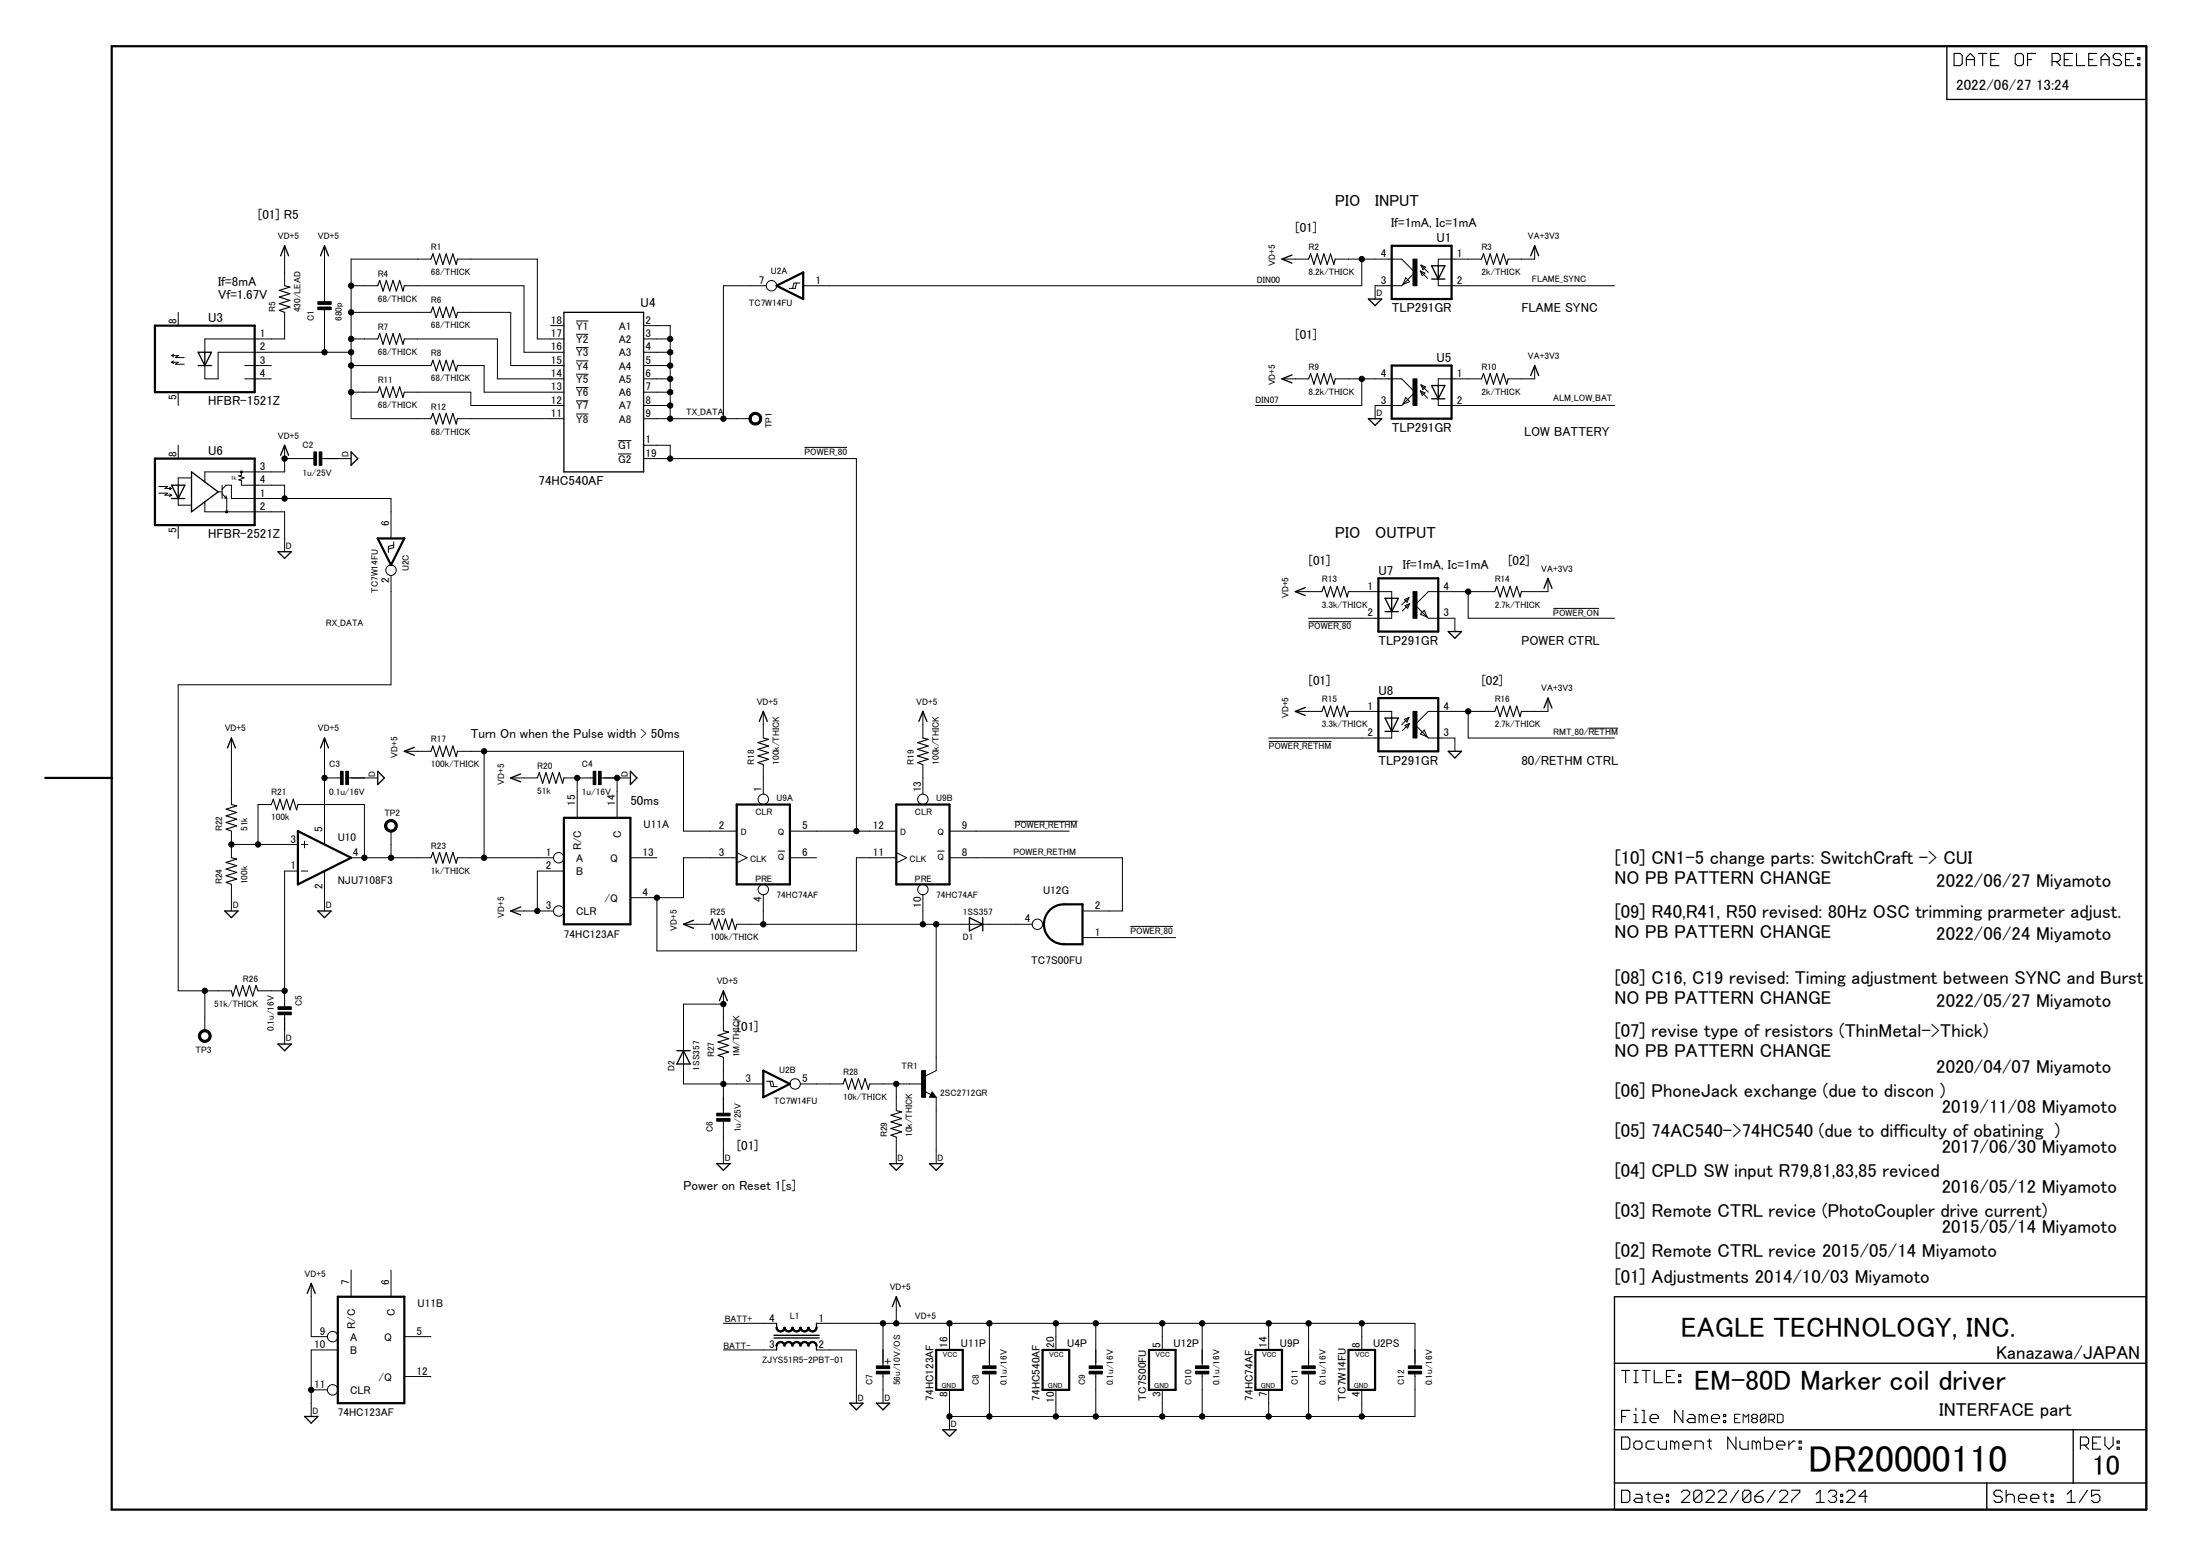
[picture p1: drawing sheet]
<svg xmlns="http://www.w3.org/2000/svg" width="420mm" height="297mm" viewBox="0 0 420 297" stroke-linecap="round" stroke-linejoin="round" font-family="sans-serif">
<g fill="none" stroke="#000" stroke-width=".19">
<path d="M34 59.6v2.6M54.4 59.6v5.1h-15.3v2.5M54.4 46.9v7.6M62 46.9v10.7M62 59.1v8.1M67.1 54.5h5M67.1 59.6h15.2M77.2 54.5h22.9v12.7h7.6M82.3 49.5h-15.2v30.4h15.2M87.4 49.5h15.2v15.2h5.1M87.4 59.6h10.1v10.2h10.2M146.3 54.5h-8.1v25.4"/>
<path d="M152.1 54l-.2 1.1h-1.2M152.8 54h-1.2l-.2 1.1M244.8 49.5h5.1M255 49.5h12.7l2.5 2.5-2.5 2.5h-5.1v2.6M260.1 49.5v5h-106.7M268.5 53l.7 .8-1.3 .5zM271.3 51.8l1.3 1.3M271.3 51.8l.8 .3-.5 .5zM271.4 50.6l.9 .4-.5 .5zM271.4 50.6l1.4 1.4M274.7 53.3v1.2h33.6M282.9 49.5h-8.2v1.2"/>
<path d="M293.1 46.9v2.6h-5.1M32.8 69.2h1.2l-.5 .3h1.7M32.8 69.2l.3 .2M32.8 67.9h1.2l-.5 .4h1.7M32.8 67.9l.3 .2M33.1 68.9l-.3 .3M33.1 67.6l-.3 .3M34 74.9v2.5M46.7 72.3h5.1M46.7 69.8h5.1M67.1 67.2h-25.4v5.1h-2.6v-2.5M67.1 64.7h5"/>
<path d="M67.1 69.8h15.2M67.1 74.9h5M77.2 64.7h17.8v7.6h12.7M77.2 74.9h12.7v2.5h17.8M87.4 69.8h5.1v5.1h15.2M87.4 79.9h20.3M105.2 62.2h2.5M110 61.3h2.4M110 63.8h2.4M110 66.4h2.4M110 68.9h2.4M110 71.4h2.4"/>
<path d="M110 74h2.4M110 76.5h2.4M110 79h2.4M122.9 64.7h5.1M122.9 72.3h5.1M122.9 67.2h5.1M122.9 69.8h5.1M122.9 62.2h5.1v17.7M122.9 74.9h5.1M122.9 77.4h5.1M122.9 79.9h20.3M244.8 72.3h5.1"/>
<path d="M255 72.3h12.7l2.5 2.6-2.3 2.3M260.1 72.3v5.1h-20.3M267.9 77.2l-.2 .2h-5.1v2.5M268.5 75.9l.7 .7-1.3 .6zM271.3 74.6l1.3 1.4M271.3 74.6l.8 .4-.5 .5zM271.4 73.5l.9 .4-.5 .5zM271.4 73.5l1.4 1.4M274.7 76.1v1.3h33.6M282.9 72.3h-8.2v1.3M293.1 69.8v2.5h-5.1M30.4 92.9h1.6l-.5 .4h1.3"/>
<path d="M30.4 94.1h1.6l-.5 .4h1.3M32.4 93l.4 .3M32.4 94.3l.4 .2M32.8 93.3l-.4 .2M32.8 94.5l-.4 .3M34 85v2.5M34 95.2v1.2h2.6M36.6 91.2h-2.6v1.4M39.1 95.8v1.9h15.3v7.6M41.5 93.9h.9M42.4 92.6v2.6M42.4 94.3l.9 .9"/>
<path d="M42.4 93.4l.8-.8h1v2.6h30.5v7.6M42.8 95l.5 .2M43.2 94.7l.1 .5M43.3 95.2v2.5M46.1 90.1v.6l-.5 .1 1 .4-1 .4 .5 .1v.9h8.3v2.6M54.4 85v5.1h-15.3v1.9M54.4 87.5h5.5M61.5 87.5h5.6M118 84.1h2.6M118 86.7h2.6M122.9 85h5.1v2.5M122.9 87.5h40.7v71.2"/>
<path d="M153.6 85.4h8.2M34 100.2v2.6M74.7 109.9v20.8h-40.7v58.4h10.2M75.2 103.4v1.2l-1 .2M75.2 104.1l-1 .2v1.2M247.4 112.9h5.1M249.9 118.7h8.1M257.5 112.9h8.3v1.3M265.8 116.8v1.2h-15.9M268.2 114.5l.9-.4-.4 .9zM268.3 115.6l.9-.4-.4 .9zM269.1 114.1l-1.4 1.4"/>
<path d="M269.2 115.2l-1.4 1.4M271.3 117.3l.7-.8 .5 1.3zM280.4 112.9v5.1h27.9M285.5 112.9h-12.7l-2.6 2.6 2.6 2.5h5.1v2.6M295.6 110.4v2.5h-5M296.7 116.1h8.7M145.8 135.8v5.1M176.3 135.8v5.1M247.4 135.8h5.1M257.5 135.8h8.3v1.3M265.8 139.6v1.3h-23.5M268.2 137.3l.9-.4-.4 .9z"/>
<path d="M268.3 138.5l.9-.4-.4 .9zM269.1 136.9l-1.4 1.4M269.2 138.1l-1.4 1.4M280.4 135.8v5.1h27.9M285.5 135.8h-12.7l-2.6 2.5 2.6 2.6h5.1v2.5M295.6 133.3v2.5h-5M303.4 139h5.6M44.2 140.9v12.7M44.2 158.7v5M51.8 153.6h-2.5v7.6M56.9 153.6h12.7v10.1M62 140.9v20.3"/>
<path d="M62 148.5h3M66.5 148.5h5.6M74.7 158.7v5M77.2 143.4h5.1M87.4 143.4h43.1v15.3h10.2M92.5 143.4v20.3M97.5 148.5h5.1M107.7 148.5h5.6M110.2 148.5v7.6M114.8 148.5h5.6M117.9 148.5v7.6M145.8 146v5.6"/>
<path d="M150.9 158.7h20.3M176.3 146v5.6M181.3 158.7h22.9M193.8 156.8h12M242.3 141.5h12M271.3 140.1l.7-.7 .5 1.2zM44.2 168.8v5.1M44.2 161.2h12.7M56.9 166.3h-2.5v25.9M57.5 161.2h1.3M57.5 166.3h1.3M58.2 160.6v1.2"/>
<path d="M62 166.3v7.6M67.1 163.7h15.2M87.4 163.7h18.3M97.5 173.9h8.2M107.7 166.3h-5.1v7.6M120.4 163.7h5.1M130.5 176.4h5.1M140.7 162.8l2 .9-2 1M140.7 163.7h-10.2v7.7h-10.1M140.7 176.4h56.4M145.8 170.8v5.6M148.6 162.5h1.2"/>
<path d="M150.9 163.7h5M171.2 163.7h-7.6v17.8h-38.1v-10.1M171.2 162.8l2 .9-2 1M176.3 170.8v5.6M178.8 176.4v28l-2 1M179 162.5h1.3M181.3 163.7h33.1v10.2h-7.7M206.7 179h17.8M215.9 176.8h8.1M39.1 189.1v7.7M49.3 189.1h5.1M54.4 193.7v5.6"/>
<path d="M138.2 191.7h-7.7v15.2h15.3M138.2 189.1v7.7M138.2 201.8v10.7M138.2 214v8.1M146.4 206.4h1.2l.2 1M147 206.4l.3 1h1.1M152.8 206.9h8.2M166.1 206.9h10.2M171.2 206.9v5.1M171.2 217.1v5M176.6 208.3l1.2 .7M178 208.4l.8 1.1h-1.3z"/>
<path d="M178.8 209.5v12.6M59.4 245v10.2h3.1M64.5 257.7h-5.1v12.7M67.1 242.5v5M74.7 242.5v5M77.2 255.2h5.1M138.2 257.7h10.1M138.2 252.6h10.1M155.9 257.7h7.7v10.2M155.9 252.6h114.3v8.2M168.6 252.6v8.2M171.2 247.5v5.1"/>
<path d="M181.3 252.6v5.1M189 252.6v8.2M201.7 252.6v5.1M209.3 252.6v8.2M222 252.6v5.1M229.6 252.6v8.2M242.3 252.6v5.1M249.9 252.6v8.2M260.1 252.6v5.1M59.4 265.3h3.1M77.2 262.8h5.1M168.6 262.3v5.6"/>
<path d="M181.3 265.3v7.6M189 262.3v8.1M201.7 265.3v5.1M209.3 262.3v8.1M222 265.3v5.1M229.6 262.3v8.1M242.3 265.3v5.1M249.9 262.3v8.1M260.1 265.3v5.1M270.2 262.3v8.1h-88.9M331.3 270.8h.5M332.3 270h-1v1.6h1"/>
<path d="M332.9 271.6v-1.6l.5 .5 .6-.5v1.6M334.8 270.8l-.3-.3v-.2l.3-.3h.5l.3 .3v.2l-.3 .3M334.8 270.8l-.3 .3v.2l.3 .3h.5l.3-.3v-.2l-.3-.3M334.8 270.8h.5M337.2 270.3l-.2-.3h-.6l-.2 .3v1M337.2 270.3v1l-.2 .3h-.6l-.2-.3M337.2 270.3l-1 1M337.8 271.1h.8l.3-.3v-.5l-.3-.3h-.8v1.6M338.3 271.1l.6 .5M339.4 270h.9l.2 .3v1l-.2 .3h-.9z"/>
<circle cx="147.3" cy="54.5" r=".99"/>
<circle cx="74.7" cy="108.9" r=".99"/>
<circle cx="145.8" cy="152.6" r=".99"/>
<circle cx="176.3" cy="152.6" r=".99"/>
<circle cx="106.7" cy="163.7" r=".99"/>
<circle cx="106.7" cy="173.9" r=".99"/>
<circle cx="145.8" cy="169.8" r=".99"/>
<circle cx="176.3" cy="169.8" r=".99"/>
<circle cx="198.1" cy="176.4" r=".99"/>
<circle cx="151.8" cy="206.9" r=".99"/>
<circle cx="63.5" cy="255.2" r=".99"/>
<circle cx="63.5" cy="265.3" r=".99"/>
</g>
<g fill="none" stroke="#000" stroke-width=".42">
<path d="M21.3 8.8h388.6v279.4h-388.6zM148.3 54.5l5.1-2.5v5.1zM265.8 46.9h11.4v10.2h-11.4zM29.6 62.2h19v12.7h-19zM265.8 69.8h11.4v10.1h-11.4zM29.6 87.5h19v12.7h-19zM72.1 102.8h5.1l-2.5 5.1zM263.2 110.4h11.5v10.2h-11.5zM263.2 133.3h11.5v10.1h-11.5zM8.6 148.5h12.7M56.9 158.7l10.2 5-10.2 5.1zM107.7 156.1h12.7v20.3h-12.7z"/>
<path d="M140.7 153.6h10.2v15.2h-10.2zM171.2 153.6h10.1v15.2h-10.1zM200.3 173.9a3.7 3.7 0 0 1 2.9-1.3h3.5v7.7h-3.5a3.8 3.8 0 0 1-3.5-2.3 3.8 3.8 0 0 1 .6-4.1zM145.8 204.4l5.1 2.5-5.1 2.6zM64.5 247.5h12.7v20.4h-12.7zM178.8 257.7h5.1v7.6h-5.1zM199.1 257.7h5.1v7.6h-5.1zM219.4 257.7h5.1v7.6h-5.1zM239.8 257.7h5v7.6h-5zM257.5 257.7h5.1v7.6h-5.1z"/>
</g>
<g fill="none" stroke="#000" stroke-width=".25">
<path d="M371.8 8.8h38.1v10.2h-38.1zM53.6 48.8l.8-1.9 .7 1.9M61.2 48.8l.8-1.9 .7 1.9M107.7 59.6h15.2v30.5h-15.2zM246.7 48.7l-1.9 .8 1.9 .7M261.3 57.1h2.6l-1.3 1.3zM273.4 50.7h2.5l-1.2 2.6zM273.4 53.3h2.5M274.7 50.7v2.6M292.3 48.8l.8-1.9 .8 1.9M37.8 67.2h2.6l-1.3 2.6zM37.8 69.8h2.6"/>
<path d="M39.1 67.2v2.6M246.7 71.6l-1.9 .7 1.9 .8M261.3 79.9h2.6l-1.3 1.3zM273.4 73.6h2.5l-1.2 2.5zM273.4 76.1h2.5M274.7 73.6v2.5M292.3 71.7l.8-1.9 .8 1.9M32.8 92.6h2.5l-1.3 2.6zM32.8 95.2h2.5M34 92.6v2.6M36.6 90.1l5.1 3.8-5.1 3.8zM53.6 86.9l.8-1.9 .7 1.9"/>
<path d="M67.1 86.3l1.2 1.2-1.2 1.3zM53.1 105.3h2.5l-1.2 1.3zM249.3 112.2l-1.9 .7 1.9 .8M264.5 114.2h2.6l-1.3 2.6zM264.5 116.8h2.6M265.8 114.2v2.6M294.9 112.3l.7-1.9 .8 1.9M145 137.7l.8-1.9 .7 1.9M175.5 137.7l.8-1.9 .7 1.9M249.3 135l-1.9 .8 1.9 .8M264.5 137.1h2.6l-1.3 2.5zM264.5 139.6h2.6"/>
<path d="M265.8 137.1v2.5M276.6 120.6h2.5l-1.2 1.2zM294.9 135.2l.7-1.9 .8 1.9M43.4 142.8l.8-1.9 .8 1.9M61.2 142.8l.8-1.9 .7 1.9M72.1 147.2l1.3 1.3-1.3 1.3zM79.1 142.7l-1.9 .7 1.9 .8M99.4 147.7l-1.9 .8 1.9 .8M120.4 147.2l1.2 1.3-1.2 1.3zM276.6 143.4h2.5l-1.2 1.3zM42.9 173.9h2.6l-1.3 1.3zM60.7 173.9h2.5l-1.2 1.3z"/>
<path d="M99.4 173.1l-1.9 .8 1.9 .8M132.4 175.7l-1.9 .7 1.9 .8M185.1 175.2l2.6 1.2-2.6 1.3zM187.7 175.2v2.5M53.1 199.3h2.5l-1.2 1.3zM137.4 191.1l.8-2 .7 2M129.3 200.6h2.5M130.5 200.6l1.3 2.5h-2.5zM178 209l.2 .2h-.4l.2-.5 .5 .6h-.7M136.9 222.1h2.5l-1.2 1.3zM169.9 222.1h2.5l-1.2 1.3zM177.5 222.1h2.6l-1.3 1.3z"/>
<path d="M58.7 246.9l.7-1.9 .8 1.9M147.8 254.9h8.6M147.8 255.4h8.6M148.3 252.6v.8M148.3 256.9v.8M155.9 252.6v.8M155.9 256.9v.8M170.4 249.4l.8-1.9 .7 1.9M308.3 247.5h101.6v40.7h-101.6zM58.2 270.4h2.5l-1.3 1.3zM162.3 267.9h2.5l-1.2 1.2zM167.4 267.9h2.5l-1.3 1.2z"/>
<path d="M180.1 272.9h2.5l-1.3 1.3zM308.3 272.9h101.6M308.3 260.2h101.6M395.9 272.9v10.2M308.3 283.1h101.6M379.4 283.1v5.1"/>
</g>
<g fill="none" stroke="#000" stroke-width=".21">
<path d="M373.2 10.2h1.2l.4 .4v1.5l-.4 .4h-1.2zM375.5 12.5v-1.5l.8-.8 .8 .8v1.5M375.5 11.4h1.6M377.9 10.2h1.5M378.7 10.2v2.3M380.2 11.4h.8M381.8 10.2h-1.6v2.3h1.6M384.9 10.6l.4-.4h.8l.3 .4v1.5l-.3 .4h-.8l-.4-.4zM387.2 11.4h.8M388.8 10.2h-1.6v2.3M391.9 11.7h1.2l.4-.3v-.8l-.4-.4h-1.2v2.3M392.7 11.7l.8 .8"/>
<path d="M394.2 11.4h.8M395.8 10.2h-1.6v2.3h1.6M396.6 10.2v2.3h1.5M398.9 11.4h.8M400.5 10.2h-1.6v2.3h1.6M401.3 11.4h1.5M401.3 12.5v-1.5l.7-.8 .8 .8v1.5M405.2 10.6l-.4-.4h-.8l-.4 .4v.4l.4 .4h.8l.4 .3v.4l-.4 .4h-.8l-.4-.4M405.9 11.4h.8M407.5 10.2h-1.6v2.3h1.6M408.3 12.1h.4v.4h-.4zM408.3 11h.4v.4h-.4z"/>
<path d="M54.4 54.5l1 .3-2.1 .6 2.1 .7-2.1 .6 2.1 .6-2.1 .7 2.1 .6-2.1 .6 1.1 .4M72.1 54.5l.4-1 .7 2.1 .6-2.1 .6 2.1 .7-2.1 .6 2.1 .6-2.1 .7 2.1 .2-1.1M82.3 49.5l.4-1 .6 2 .6-2 .7 2 .6-2 .7 2 .6-2 .6 2 .3-1M82.3 59.6l.4-1 .6 2 .6-2 .7 2 .6-2 .7 2 .6-2 .6 2 .3-1M249.9 49.5l.4-1 .6 2 .7-2 .6 2 .6-2 .7 2 .6-2 .6 2 .3-1M282.9 49.5l.4-1 .7 2 .6-2 .6 2 .7-2 .6 2 .6-2 .7 2 .2-1M72.1 64.7l.4-1 .7 2 .6-2 .6 2 .7-2 .6 2 .6-2 .7 2 .2-1M72.1 74.9l.4-1 .7 2 .6-2 .6 2 .7-2 .6 2 .6-2 .7 2 .2-1M82.3 69.8l.4-1 .6 2 .6-2 .7 2 .6-2 .7 2 .6-2 .6 2 .3-1M82.3 79.9l.4-1 .6 2 .6-2 .7 2 .6-2 .7 2 .6-2 .6 2 .3-1M249.9 72.3l.4-1 .6 2 .7-2 .6 2 .6-2 .7 2 .6-2 .6 2 .3-1M282.9 72.3l.4-1 .7 2 .6-2 .6 2 .7-2 .6 2 .6-2 .7 2 .2-1"/>
<path d="M252.5 112.9l.3-1 .7 2.1 .6-2.1 .6 2.1 .7-2.1 .6 2.1 .6-2.1 .7 2.1 .2-1.1M285.5 112.9l.4-1 .6 2.1 .6-2.1 .7 2.1 .6-2.1 .6 2.1 .7-2.1 .6 2.1 .3-1.1M252.5 135.8l.3-1 .7 2 .6-2 .6 2 .7-2 .6 2 .6-2 .7 2 .2-1M285.5 135.8l.4-1 .6 2 .6-2 .7 2 .6-2 .6 2 .7-2 .6 2 .3-1M44.2 153.6l1 .2-2 .7 2 .6-2 .6 2 .7-2 .6 2 .6-2 .7 1 .4M51.8 153.6l.4-1 .6 2 .7-2 .6 2 .6-2 .7 2 .6-2 .6 2 .3-1M82.3 143.4l.4-1 .6 2 .6-2 .7 2 .6-2 .7 2 .6-2 .6 2 .3-1M102.6 148.5l.4-1 .6 2 .7-2 .6 2 .6-2 .7 2 .6-2 .6 2 .3-1M145.8 140.9l1 .2-2 .7 2 .6-2 .6 2 .7-2 .6 2 .6-2 .7 1 .4M176.3 140.9l1 .2-2.1 .7 2.1 .6-2.1 .6 2.1 .7-2.1 .6 2.1 .6-2.1 .7 1.1 .4M44.2 163.7l1 .3-2 .6 2 .7-2 .6 2 .6-2 .7 2 .6-2 .6 1 .4M82.3 163.7l.4-1 .6 2.1 .6-2.1 .7 2.1 .6-2.1 .7 2.1 .6-2.1 .6 2.1 .3-1.1"/>
<path d="M135.6 176.4l.4-1 .6 2.1 .7-2.1 .6 2.1 .6-2.1 .7 2.1 .6-2.1 .6 2.1 .3-1.1M44.2 189.1l.2 1.1 .7-2.1 .6 2.1 .7-2.1 .6 2.1 .6-2.1 .7 2.1 .6-2.1 .4 1M138.2 196.8l1 .2-2.1 .7 2.1 .6-2.1 .6 2.1 .7-2.1 .6 2.1 .6-2.1 .7 1.1 .3M161 206.9l.4-1 .6 2 .7-2 .6 2 .6-2 .7 2 .6-2 .6 2 .3-1M171.2 212l1 .3-2 .6 2 .6-2 .7 2 .6-2 .6 2 .7-2 .6 1 .4M309.7 274.3h1.2l.4 .4v1.6l-.4 .3h-1.2zM309.7 261.6h1.6M309.7 270.4h.8M310.5 261.6v2.3M311.3 269.2h-1.6v2.4M312 275.5l.4-.4h.8l.4 .4v.8l-.4 .3h-.8l-.4-.3zM312 261.6h.8"/>
<path d="M312 263.9h.8M312 270h.4v1.6M312 271.6h.8M312.4 261.6v2.3M312.4 268.8v.4M313.6 261.6h1.6M313.6 269.2h.4v2.4M313.6 271.6h.8M314.4 261.6v2.3M315.2 270.8h1.5v-.4l-.4-.4h-.7l-.4 .4v.8l.4 .4h.7M315.9 261.6v2.3h1.6M315.9 275.1h-1.1l-.4 .4v.8l.4 .3h1.1"/>
<path d="M316.7 275.1v1.2l.4 .3h1.2v-1.5M318.3 262.8h.7M319.8 261.6h-1.5v2.3h1.5M319.8 275.5l-.4-.4h-.4v1.5M319.8 275.5l.4-.4 .4 .4v1.1M319.8 275.5v1.1M320.6 263.6h.4v.3h-.4zM320.6 262.4h.4v.4h-.4zM321.4 275.9h1.5v-.4l-.3-.4h-.8l-.4 .4v.8l.4 .3h.8M321.4 269.2v2.4l-1.6-2.4v2.4M322.6 270h.7l.4 .4v1.2h-1.1l-.4-.4 .4-.4h1.1M323.7 276.6v-1.5h1.2l.4 .4v1.1"/>
<path d="M325.3 270.4v1.2M325.3 270.4l-.4-.4h-.4v1.6M325.3 270.4l.4-.4 .4 .4v1.2M326.1 275.1h.8M326.5 274.7v1.6l.4 .3M326.9 270.8h1.5v-.4l-.4-.4h-.8l-.3 .4v.8l.3 .4h.8M329.2 270h.4v.4h-.4zM329.2 271.2h.4v.4h-.4zM331.5 274.3v2.3l-1.5-2.3v2.3M332.3 275.1v1.2l.4 .3h1.2v-1.5M335.4 275.5l-.4-.4h-.4v1.5M335.4 275.5v1.1"/>
<path d="M335.4 275.5l.4-.4 .4 .4v1.1M337 274.3v2.3h1.2l.3-.3v-.8l-.3-.4h-1.2M339.3 275.9h1.6v-.4l-.4-.4h-.8l-.4 .4v.8l.4 .3h.8M341.7 275.1v1.5M342.8 275.1h-.4l-.7 .8M343.6 276.3h.4v.3h-.4zM343.6 275.1h.4v.4h-.4zM397.3 275.9h1.2l.4-.4v-.8l-.4-.4h-1.2v2.3M398.1 275.9l.8 .7M399.6 275.5h.8M401.2 274.3h-1.6v2.3h1.6M402 274.3v1.6l.8 .7 .8-.7v-1.6"/>
<path d="M404.3 276.3h.4v.3h-.4zM404.3 275.1h.4v.4h-.4zM309.7 284.5h1.2l.4 .4v1.5l-.4 .4h-1.2zM312.4 285.3h.8l.4 .3v1.2h-1.2l-.4-.4 .4-.4h1.2M314.4 285.3h.8M314.8 284.9v1.5l.4 .4M315.9 286h1.6v-.4l-.4-.3h-.8l-.4 .3v.8l.4 .4h.8M318.3 286.4h.4v.4h-.4zM318.3 285.3h.4v.3h-.4zM321.1 284.9l.4-.4h.8l.4 .4v.4l-1.6 1.5h1.6M325 284.9v1.5l-.4 .4h-.8l-.3-.4M325 284.9l-.4-.4h-.8l-.3 .4v1.5"/>
<path d="M325 284.9l-1.5 1.5M325.8 284.9l.4-.4h.8l.4 .4v.4l-1.6 1.5h1.6M328.1 284.9l.4-.4h.8l.4 .4v.4l-1.6 1.5h1.6M332 284.5l-1.5 2.3M334.4 284.9v1.5l-.4 .4h-.8l-.4-.4M334.4 284.9l-.4-.4h-.8l-.4 .4v1.5M334.4 284.9l-1.6 1.5M335.2 285.6h1.1l.4 .4v.4l-.4 .4h-.7l-.4-.4zM336.7 284.5l-.8 .4-.7 .7M339 284.5l-1.5 2.3M339.8 284.9l.4-.4h.8l.4 .4v.4l-1.6 1.5h1.6M342.2 284.5h1.5v.4l-1.5 1.5v.4"/>
<path d="M346.9 286.8h1.5M346.9 285.3l.7-.8v2.3M349.2 284.9l.4-.4h.8l.4 .4v.4l-.4 .3M350 285.6h.4M350.4 285.6l.4 .4v.4l-.4 .4h-.8l-.4-.4M351.5 286.4h.4v.4h-.4zM351.5 285.3h.4v.3h-.4zM352.7 284.9l.4-.4h.8l.3 .4v.4l-1.5 1.5h1.5M356.6 285.6h-1.6l1.2-1.1v2.3M382.4 284.9l-.4-.4h-.8l-.4 .4v.4l.4 .3h.8l.4 .4v.4l-.4 .4h-.8l-.4-.4M383.1 285.6l.4-.3h.8l.4 .3v1.2M383.1 284.5v2.3"/>
<path d="M385.5 286h1.6v-.4l-.4-.3h-.8l-.4 .3v.8l.4 .4h.8M387.8 286h1.6v-.4l-.4-.3h-.8l-.4 .3v.8l.4 .4h.8M390.2 285.3h.7M390.5 284.9v1.5l.4 .4M391.7 286.4h.4v.4h-.4zM391.7 285.3h.4v.3h-.4zM394.8 286.8h1.5M394.8 285.3l.8-.8v2.3M398.7 284.5l-1.6 2.3M401 284.5h-1.5v1.1l.7-.3h.4l.4 .3v.8l-.4 .4h-.8l-.3-.4"/>
</g>
<g fill="#000" stroke="#000" stroke-width=".19">
<path d="M143.5 79a1.22 1.22 0 0 1 1.9 .4 1.22 1.22 0 0 1-.9 1.7 1.22 1.22 0 0 1-1.5-1.2h.4a.8 .8 0 0 1 1.2-.7 .8 .8 0 0 1 .2 1.3 .8 .8 0 0 1-1.3-.3l-.1-.3h-.4l.1-.3z" fill-rule="evenodd"/>
<path d="M43.2 97.6h.3v.3h-.3l-.1-.2h.2h-.2z" fill-rule="evenodd"/>
<path d="M46 90h.2v.2h-.2l-.1-.1h.2h-.2z" fill-rule="evenodd"/>
<path d="M73.9 156.7a1.22 1.22 0 0 1 1.9 .4 1.22 1.22 0 0 1-.8 1.7 1.22 1.22 0 0 1-1.6-1.2h.5a.82 .82 0 0 1 1.1-.7 .82 .82 0 0 1 .2 1.3 .82 .82 0 0 1-1.3-.3v-.3h-.5l.1-.3z" fill-rule="evenodd"/>
<path d="M38.3 196.8a1.22 1.22 0 0 1 1.9 .4 1.22 1.22 0 0 1-.8 1.8 1.22 1.22 0 0 1-1.5-1.2h.4a.81 .81 0 0 1 1.2-.7 .81 .81 0 0 1 .1 1.3 .81 .81 0 0 1-1.3-.4v-.2h-.4l.2-.7z" fill-rule="evenodd"/>
<path d="M148.2 253.4h.2a.63 .63 0 0 0 .7 .6 .63 .63 0 0 0 .6-.6h.3a.89 .89 0 0 1-.9 .9 .89 .89 0 0 1-.9-.9z" fill-rule="evenodd"/>
<path d="M148.4 256.3a.9 .9 0 0 1 1-.2 .9 .9 0 0 1 .6 .8h-.3a.63 .63 0 0 0-.6-.6 .63 .63 0 0 0-.7 .6h-.2z" fill-rule="evenodd"/>
<path d="M149.7 253.4h.3a.63 .63 0 0 0 .6 .6 .63 .63 0 0 0 .6-.6h.3a.89 .89 0 0 1-.9 .9 .89 .89 0 0 1-.9-.9z" fill-rule="evenodd"/>
<path d="M149.9 256.3a.9 .9 0 0 1 1-.2 .9 .9 0 0 1 .6 .8h-.3a.63 .63 0 0 0-.6-.6 .63 .63 0 0 0-.6 .6h-.3z" fill-rule="evenodd"/>
<path d="M151.2 253.4h.3a.63 .63 0 0 0 .6 .6 .63 .63 0 0 0 .7-.6h.2a.89 .89 0 0 1-.9 .9 .89 .89 0 0 1-.9-.9z" fill-rule="evenodd"/>
<path d="M151.4 256.3a.9 .9 0 0 1 1-.2 .9 .9 0 0 1 .6 .8h-.2a.63 .63 0 0 0-.7-.6 .63 .63 0 0 0-.6 .6h-.3z" fill-rule="evenodd"/>
<path d="M152.8 253.4h.2a.63 .63 0 0 0 .6 .6 .63 .63 0 0 0 .7-.6h.2a.89 .89 0 0 1-.9 .9 .89 .89 0 0 1-.8-.9z" fill-rule="evenodd"/>
<path d="M153 256.3a.9 .9 0 0 1 1-.2 .9 .9 0 0 1 .5 .8h-.2a.63 .63 0 0 0-.7-.6 .63 .63 0 0 0-.6 .6h-.2z" fill-rule="evenodd"/>
<path d="M154.3 253.4h.2a.63 .63 0 0 0 .7 .6 .63 .63 0 0 0 .6-.6h.3a.89 .89 0 0 1-.9 .9 .89 .89 0 0 1-.9-.9z" fill-rule="evenodd"/>
<path d="M154.5 256.3a.9 .9 0 0 1 1-.2 .9 .9 0 0 1 .6 .8h-.3a.63 .63 0 0 0-.6-.6 .63 .63 0 0 0-.7 .6h-.2z" fill-rule="evenodd"/>
<circle cx="67.1" cy="59.6" r=".51"/>
<circle cx="67.1" cy="54.5" r=".51"/>
<circle cx="260.1" cy="49.5" r=".51"/>
<circle cx="62" cy="67.2" r=".51"/>
<circle cx="67.1" cy="67.2" r=".51"/>
<circle cx="67.1" cy="74.9" r=".51"/>
<circle cx="67.1" cy="64.7" r=".51"/>
<circle cx="67.1" cy="69.8" r=".51"/>
<circle cx="128" cy="74.9" r=".51"/>
<circle cx="128" cy="77.4" r=".51"/>
<circle cx="128" cy="69.8" r=".51"/>
<circle cx="128" cy="64.7" r=".51"/>
<circle cx="128" cy="67.2" r=".51"/>
<circle cx="128" cy="72.3" r=".51"/>
<circle cx="128" cy="79.9" r=".51"/>
<circle cx="138.2" cy="79.9" r=".51"/>
<circle cx="260.1" cy="72.3" r=".51"/>
<circle cx="54.4" cy="95.2" r=".51"/>
<circle cx="54.4" cy="87.5" r=".51"/>
<circle cx="128" cy="87.5" r=".51"/>
<circle cx="280.4" cy="112.9" r=".51"/>
<circle cx="280.4" cy="135.8" r=".51"/>
<circle cx="62" cy="148.5" r=".51"/>
<circle cx="92.5" cy="143.4" r=".51"/>
<circle cx="110.2" cy="148.5" r=".51"/>
<circle cx="117.9" cy="148.5" r=".51"/>
<circle cx="163.6" cy="158.7" r=".51"/>
<circle cx="44.2" cy="161.2" r=".51"/>
<circle cx="49.3" cy="161.2" r=".51"/>
<circle cx="69.6" cy="163.7" r=".51"/>
<circle cx="74.7" cy="163.7" r=".51"/>
<circle cx="92.5" cy="163.7" r=".51"/>
<circle cx="102.6" cy="173.9" r=".51"/>
<circle cx="125.5" cy="171.4" r=".51"/>
<circle cx="145.8" cy="176.4" r=".51"/>
<circle cx="176.3" cy="176.4" r=".51"/>
<circle cx="178.8" cy="176.4" r=".51"/>
<circle cx="39.1" cy="189.1" r=".51"/>
<circle cx="54.4" cy="189.1" r=".51"/>
<circle cx="138.2" cy="191.7" r=".51"/>
<circle cx="138.2" cy="206.9" r=".51"/>
<circle cx="171.2" cy="206.9" r=".51"/>
<circle cx="168.6" cy="252.6" r=".51"/>
<circle cx="171.2" cy="252.6" r=".51"/>
<circle cx="181.3" cy="252.6" r=".51"/>
<circle cx="189" cy="252.6" r=".51"/>
<circle cx="201.7" cy="252.6" r=".51"/>
<circle cx="209.3" cy="252.6" r=".51"/>
<circle cx="222" cy="252.6" r=".51"/>
<circle cx="229.6" cy="252.6" r=".51"/>
<circle cx="242.3" cy="252.6" r=".51"/>
<circle cx="249.9" cy="252.6" r=".51"/>
<circle cx="260.1" cy="252.6" r=".51"/>
<circle cx="59.4" cy="265.3" r=".51"/>
<circle cx="181.3" cy="270.4" r=".51"/>
<circle cx="189" cy="270.4" r=".51"/>
<circle cx="201.7" cy="270.4" r=".51"/>
<circle cx="209.3" cy="270.4" r=".51"/>
<circle cx="222" cy="270.4" r=".51"/>
<circle cx="229.6" cy="270.4" r=".51"/>
<circle cx="242.3" cy="270.4" r=".51"/>
<circle cx="249.9" cy="270.4" r=".51"/>
<circle cx="260.1" cy="270.4" r=".51"/>
</g>
<g fill="#000" stroke="#000" stroke-width=".19">
<path d="M60.7 57.6h2.5v.5h-2.5zM60.7 58.6h2.5v.5h-2.5zM269.9 49.5h.7v5h-.7zM269.9 72.3h.7v5.1h-.7zM59.9 86.3h.6v2.5h-.6zM61 86.3h.5v2.5h-.5zM269.9 112.9h.7v5.1h-.7zM269.9 135.8h.7v5.1h-.7zM65 147.2h.5v2.6h-.5zM66 147.2h.5v2.6h-.5zM113.3 147.2h.5v2.6h-.5zM114.3 147.2h.5v2.6h-.5z"/>
<path d="M53.1 193.2h2.5v.5h-2.5zM53.1 192.2h2.5v.5h-2.5zM136.9 212.5h2.5v.5h-2.5zM136.9 213.5h2.5v.5h-2.5zM176 204.4h.8v5.1h-.8zM167.4 260.8h2.5v.5h-2.5zM167.4 261.8h2.5v.5h-2.5zM187.7 260.8h2.5v.5h-2.5zM187.7 261.8h2.5v.5h-2.5zM208 260.8h2.5v.5h-2.5zM208 261.8h2.5v.5h-2.5zM228.3 260.8h2.6v.5h-2.6z"/>
<path d="M228.3 261.8h2.6v.5h-2.6zM248.6 260.8h2.6v.5h-2.6zM248.6 261.8h2.6v.5h-2.6zM269 260.8h2.5v.5h-2.5zM269 261.8h2.5v.5h-2.5z"/>
</g>
<text font-size="7.2" x="345.4" y="281.1">DR20000110</text>
<g font-size="5.4">
<text x="321" y="255.2">EAGLE TECHNOLOGY, INC.</text>
<text x="323.6" y="265.3">EM-80D Marker coil driver</text>
<text x="399.5" y="281.6">10</text>
</g>
<g font-size="3.6">
<text x="308.3" y="165">[10] CN1-5 change parts: SwitchCraft -&gt; CUI</text>
<text x="308.3" y="168.8">NO PB PATTERN CHANGE</text>
<text x="369.8" y="169.3">2022/06/27 Miyamoto</text>
<text x="308.3" y="175.2">[09] R40,R41, R50 revised: 80Hz OSC trimming prarmeter adjust.</text>
<text x="308.3" y="179">NO PB PATTERN CHANGE</text>
<text x="369.8" y="179.5">2022/06/24 Miyamoto</text>
<text x="308.3" y="187.9">[08] C16, C19 revised: Timing adjustment between SYNC and Burst</text>
<text x="308.3" y="191.7">NO PB PATTERN CHANGE</text>
<text x="369.8" y="192.2">2022/05/27 Miyamoto</text>
<text x="308.3" y="198">[07] revise type of resistors (ThinMetal-&gt;Thick)</text>
<text x="308.3" y="201.8">NO PB PATTERN CHANGE</text>
<text x="308.3" y="209.5">[06] PhoneJack exchange (due to discon )</text>
<text x="369.8" y="204.9">2020/04/07 Miyamoto</text>
<text x="370.9" y="212.5">2019/11/08 Miyamoto</text>
<text x="308.3" y="217.1">[05] 74AC540-&gt;74HC540 (due to difficulty of obatining )</text>
<text x="370.9" y="220.1">2017/06/30 Miyamoto</text>
<text x="308.3" y="224.7">[04] CPLD SW input R79,81,83,85 reviced</text>
<text x="370.9" y="227.7">2016/05/12 Miyamoto</text>
<text x="308.3" y="232.3">[03] Remote CTRL revice (PhotoCoupler drive current)</text>
<text x="308.3" y="239.9">[02] Remote CTRL revice 2015/05/14 Miyamoto</text>
<text x="370.9" y="235.4">2015/05/14 Miyamoto</text>
<text x="308.3" y="245">[01] Adjustments 2014/10/03 Miyamoto</text>
<text x="381.2" y="259.5">Kanazawa/JAPAN</text>
<text x="370.4" y="270.4">INTERFACE part</text>
</g>
<g font-size="3.1">
<text x="255" y="39.3">PIO</text>
<text x="262.6" y="39.3">INPUT</text>
<text x="255" y="102.8">PIO</text>
<text x="262.6" y="102.8">OUTPUT</text>
</g>
<g font-size="2.9">
<text x="373.6" y="17.2">2022/06/27</text>
<text x="388.9" y="17.2">13:24</text>
</g>
<g font-size="2.5">
<text x="49.3" y="41.8">[01] R5</text>
<text x="247.4" y="44.4">[01]</text>
<text x="265.7" y="43.4">If=1mA, Ic=1mA</text>
<text x="274.4" y="46.3">U1</text>
<text x="41.7" y="54.5">If=8mA</text>
<text x="41.7" y="57.1">Vf=1.67V</text>
<text x="122.4" y="58.6">U4</text>
<text x="265.8" y="59.6">TLP291GR</text>
<text x="290.5" y="59.6">FLAME SYNC</text>
<text x="39.7" y="61.5">U3</text>
<text x="247.4" y="64.7">[01]</text>
<text x="274.4" y="69.1">U5</text>
<text x="39.7" y="77.4">HFBR-1521Z</text>
<text x="265.8" y="82.5">TLP291GR</text>
<text x="291.1" y="83.2">LOW BATTERY</text>
<text x="39.7" y="86.9">U6</text>
<text x="102.8" y="92.6">74HC540AF</text>
<text x="39.7" y="102.8">HFBR-2521Z</text>
<text x="249.9" y="107.9">[01]</text>
<text x="288" y="107.9">[02]</text>
<text x="263.2" y="109.8">U7</text>
<text x="267.9" y="108.6">If=1mA, Ic=1mA</text>
<text x="263.2" y="123.1">TLP291GR</text>
<text x="290.5" y="123.1">POWER CTRL</text>
<text x="249.9" y="130.7">[01]</text>
<text x="282.9" y="130.7">[02]</text>
<text x="263.2" y="132.6">U8</text>
<text x="89.9" y="140.9">Turn On when the Pulse width &gt; 50ms</text>
<text x="263.2" y="146">TLP291GR</text>
<text x="290.5" y="146">80/RETHM CTRL</text>
<text x="120.4" y="153.6">50ms</text>
<text x="140.7" y="196.8">[01]</text>
<text x="140.7" y="219.6">[01]</text>
<text x="130.5" y="227.2">Power on Reset 1[s]</text>
<text x="168.9" y="260.8">+</text>
</g>
<g font-size="2.1">
<text x="263.7" y="49.1">4</text>
<text x="278.2" y="49.1">1</text>
<text x="144.9" y="54.2">7</text>
<text x="155.7" y="54.2">1</text>
<text x="263.7" y="54.2">3</text>
<text x="278.2" y="54.2">2</text>
<text x="33.7" y="61.8" transform="rotate(-90 33.7 61.8)">8</text>
<text x="49.6" y="64.3">1</text>
<text x="105.2" y="61.8">18</text>
<text x="105.2" y="64.3">17</text>
<text x="110" y="62.9">Y1</text>
<text x="110" y="65.5">Y2</text>
<text x="118.2" y="62.9">A1</text>
<text x="118.2" y="65.5">A2</text>
<text x="123.3" y="61.8">2</text>
<text x="123.3" y="64.3">3</text>
<text x="49.6" y="66.9">2</text>
<text x="49.6" y="72">4</text>
<text x="49.6" y="69.4">3</text>
<text x="105.2" y="66.9">16</text>
<text x="105.2" y="69.4">15</text>
<text x="105.2" y="72">14</text>
<text x="110" y="68">Y3</text>
<text x="110" y="70.5">Y4</text>
<text x="118.2" y="68">A3</text>
<text x="118.2" y="70.5">A4</text>
<text x="123.3" y="66.9">4</text>
<text x="123.3" y="69.4">5</text>
<text x="123.3" y="72">6</text>
<text x="263.7" y="72">4</text>
<text x="278.2" y="72">1</text>
<text x="33.7" y="76.3" transform="rotate(-90 33.7 76.3)">5</text>
<text x="105.2" y="74.5">13</text>
<text x="105.2" y="77">12</text>
<text x="110" y="73.1">Y5</text>
<text x="110" y="75.6">Y6</text>
<text x="118.2" y="73.1">A5</text>
<text x="118.2" y="75.6">A6</text>
<text x="123.3" y="74.5">7</text>
<text x="123.3" y="77">8</text>
<text x="263.7" y="77">3</text>
<text x="278.2" y="77">2</text>
<text x="105.2" y="79.6">11</text>
<text x="110" y="78.2">Y7</text>
<text x="110" y="80.7">Y8</text>
<text x="118.2" y="78.2">A7</text>
<text x="118.2" y="80.7">A8</text>
<text x="123.3" y="79.6">9</text>
<text x="33.7" y="87.2" transform="rotate(-90 33.7 87.2)">8</text>
<text x="49.6" y="89.7">3</text>
<text x="118" y="85.8">G1</text>
<text x="118" y="88.3">G2</text>
<text x="123.3" y="84.7">1</text>
<text x="123.3" y="87.2">19</text>
<text x="49.6" y="92.3">4</text>
<text x="49.6" y="94.8">1</text>
<text x="33.7" y="101.7" transform="rotate(-90 33.7 101.7)">5</text>
<text x="49.6" y="97.4">2</text>
<text x="74.3" y="100.5" transform="rotate(-90 74.3 100.5)">6</text>
<text x="74.3" y="111.3" transform="rotate(-90 74.3 111.3)">2</text>
<text x="261.2" y="112.6">1</text>
<text x="275.7" y="112.6">4</text>
<text x="261.2" y="117.7">2</text>
<text x="275.7" y="117.7">3</text>
<text x="261.2" y="135.5">1</text>
<text x="275.7" y="135.5">4</text>
<text x="261.2" y="140.5">2</text>
<text x="275.7" y="140.5">3</text>
<text x="109.9" y="153.8" transform="rotate(-90 109.9 153.8)">15</text>
<text x="117.5" y="153.8" transform="rotate(-90 117.5 153.8)">14</text>
<text x="145.4" y="151.2" transform="rotate(-90 145.4 151.2)">1</text>
<text x="175.9" y="151.2" transform="rotate(-90 175.9 151.2)">13</text>
<text x="55.5" y="160.8">3</text>
<text x="61.6" y="158.9" transform="rotate(-90 61.6 158.9)">5</text>
<text x="64.5" y="160.6">U10</text>
<text x="118.6" y="159.9" transform="rotate(-90 118.6 159.9)">C</text>
<text x="122.9" y="158">U11A</text>
<text x="137.3" y="158.3">2</text>
<text x="153.2" y="158.3">5</text>
<text x="166.7" y="158.3">12</text>
<text x="183.7" y="158.3">9</text>
<text x="55.5" y="165.9">1</text>
<text x="67.4" y="163.4">4</text>
<text x="104.3" y="163.4">1</text>
<text x="104.3" y="165.9">2</text>
<text x="110" y="164.5">A</text>
<text x="110" y="167">B</text>
<text x="111" y="162.3" transform="rotate(-90 111 162.3)">R/C</text>
<text x="116.5" y="164.5">Q</text>
<text x="122.7" y="163.4">13</text>
<text x="137.3" y="163.4">3</text>
<text x="153.2" y="163.4">6</text>
<text x="166.7" y="163.4">11</text>
<text x="183.7" y="163.4">8</text>
<text x="61.6" y="169.7" transform="rotate(-90 61.6 169.7)">2</text>
<text x="64.5" y="168.8">NJU7108F3</text>
<text x="104.3" y="173.5">3</text>
<text x="115.5" y="172.1">/Q</text>
<text x="122.7" y="171">4</text>
<text x="145.4" y="172.2" transform="rotate(-90 145.4 172.2)">4</text>
<text x="175.9" y="173.3" transform="rotate(-90 175.9 173.3)">10</text>
<text x="199.2" y="170.7">U12G</text>
<text x="209.1" y="173.5">2</text>
<text x="107.7" y="179">74HC123AF</text>
<text x="110" y="174.7">CLR</text>
<text x="195.7" y="176.1">4</text>
<text x="209.1" y="178.6">1</text>
<text x="197" y="184.1">TC7S00FU</text>
<text x="142.4" y="206.6">3</text>
<text x="153.2" y="206.6">5</text>
<text x="66.7" y="245.2" transform="rotate(-90 66.7 245.2)">7</text>
<text x="74.3" y="245.2" transform="rotate(-90 74.3 245.2)">6</text>
<text x="75.4" y="251.3" transform="rotate(-90 75.4 251.3)">C</text>
<text x="79.7" y="249.5">U11B</text>
<text x="60" y="257.4">10</text>
<text x="61.1" y="254.8">9</text>
<text x="66.8" y="255.9">A</text>
<text x="67.8" y="253.7" transform="rotate(-90 67.8 253.7)">R/C</text>
<text x="73.4" y="255.9">Q</text>
<text x="79.5" y="254.8">5</text>
<text x="146.9" y="257.4">3</text>
<text x="146.9" y="252.3">4</text>
<text x="156.3" y="257.4">2</text>
<text x="156.3" y="252.3">1</text>
<text x="181" y="257.4" transform="rotate(-90 181 257.4)">16</text>
<text x="183.5" y="257.1">U11P</text>
<text x="201.3" y="257.4" transform="rotate(-90 201.3 257.4)">20</text>
<text x="203.8" y="257.1">U4P</text>
<text x="221.6" y="257.4" transform="rotate(-90 221.6 257.4)">5</text>
<text x="224.1" y="257.1">U12P</text>
<text x="241.9" y="257.4" transform="rotate(-90 241.9 257.4)">14</text>
<text x="244.5" y="257.1">U9P</text>
<text x="259.7" y="257.4" transform="rotate(-90 259.7 257.4)">8</text>
<text x="262.2" y="257.1">U2PS</text>
<text x="66.8" y="258.5">B</text>
<text x="72.3" y="263.6">/Q</text>
<text x="79.5" y="262.4">12</text>
<text x="60" y="265">11</text>
<text x="66.8" y="266.1">CLR</text>
<text x="178.3" y="267.4" transform="rotate(-90 178.3 267.4)">74HC123AF</text>
<text x="181" y="266.8" transform="rotate(-90 181 266.8)">8</text>
<text x="198.6" y="267.4" transform="rotate(-90 198.6 267.4)">74HC540AF</text>
<text x="201.3" y="267.8" transform="rotate(-90 201.3 267.8)">10</text>
<text x="218.9" y="267.4" transform="rotate(-90 218.9 267.4)">TC7S00FU</text>
<text x="221.6" y="266.8" transform="rotate(-90 221.6 266.8)">3</text>
<text x="239.2" y="267.4" transform="rotate(-90 239.2 267.4)">74HC74AF</text>
<text x="241.9" y="266.8" transform="rotate(-90 241.9 266.8)">7</text>
<text x="257" y="267.4" transform="rotate(-90 257 267.4)">TC7W14FU</text>
<text x="259.7" y="266.8" transform="rotate(-90 259.7 266.8)">4</text>
<text x="64.5" y="270.4">74HC123AF</text>
</g>
<g font-size="1.8">
<text x="53.1" y="45.7">VD+5</text>
<text x="60.7" y="45.7">VD+5</text>
<text x="82.3" y="47.7">R1</text>
<text x="249.9" y="47.7">R2</text>
<text x="282.9" y="47.7">R3</text>
<text x="291.8" y="45.7">VA+3V3</text>
<text x="72.1" y="52.8">R4</text>
<text x="82.3" y="52.5">68/THICK</text>
<text x="147.2" y="52.4">U2A</text>
<text x="243.6" y="50.7" transform="rotate(-90 243.6 50.7)">VD+5</text>
<text x="249.9" y="52.5">8.2k/THICK</text>
<text x="282.9" y="52.5">2k/THICK</text>
<text x="292.6" y="53.8">FLAME_SYNC</text>
<text x="52.6" y="59.6" transform="rotate(-90 52.6 59.6)">R5</text>
<text x="57.4" y="59.6" transform="rotate(-90 57.4 59.6)">430/LEAD</text>
<text x="72.1" y="57.6">68/THICK</text>
<text x="82.3" y="57.9">R6</text>
<text x="143" y="58.3">TC7W14FU</text>
<text x="240" y="54">DIN00</text>
<text x="262.9" y="56.6">D</text>
<text x="59.9" y="61.3" transform="rotate(-90 59.9 61.3)">C1</text>
<text x="65.3" y="61.3" transform="rotate(-90 65.3 61.3)">680p</text>
<text x="72.1" y="62.9">R7</text>
<text x="82.3" y="62.7">68/THICK</text>
<text x="72.1" y="67.7">68/THICK</text>
<text x="82.3" y="68">R8</text>
<text x="249.9" y="70.6">R9</text>
<text x="282.9" y="70.6">R10</text>
<text x="291.8" y="68.5">VA+3V3</text>
<text x="72.1" y="77.9">68/THICK</text>
<text x="72.1" y="73.1">R11</text>
<text x="82.3" y="72.8">68/THICK</text>
<text x="239.8" y="76.9">DIN07</text>
<text x="243.6" y="73.6" transform="rotate(-90 243.6 73.6)">VD+5</text>
<text x="249.9" y="75.4">8.2k/THICK</text>
<text x="282.9" y="75.4">2k/THICK</text>
<text x="296.6" y="76.6">ALM_LOW_BAT</text>
<text x="53.1" y="83.7">VD+5</text>
<text x="82.3" y="83">68/THICK</text>
<text x="82.3" y="78.2">R12</text>
<text x="131.1" y="79.2">TX_DATA</text>
<text x="147.4" y="81.7" transform="rotate(-90 147.4 81.7)">TP1</text>
<text x="262.9" y="79.4">D</text>
<text x="57.8" y="85.5">C2</text>
<text x="66.5" y="87.3" transform="rotate(-90 66.5 87.3)">D</text>
<text x="153.7" y="86.8">POWER_80</text>
<text x="57.8" y="90.9">1u/25V</text>
<text x="54.6" y="104.8">D</text>
<text x="72.1" y="113.2" transform="rotate(-90 72.1 113.2)">TC7W14FU</text>
<text x="78.1" y="109.1" transform="rotate(-90 78.1 109.1)">U2C</text>
<text x="252.5" y="111.2">R13</text>
<text x="285.5" y="111.2">R14</text>
<text x="294.4" y="109.1">VA+3V3</text>
<text x="62.2" y="119.6">RX_DATA</text>
<text x="246.1" y="114.2" transform="rotate(-90 246.1 114.2)">VD+5</text>
<text x="252.5" y="116">3.3k/THICK</text>
<text x="285.5" y="116">2.7k/THICK</text>
<text x="296.6" y="117.5">POWER_ON</text>
<text x="249.9" y="120.1">POWER_80</text>
<text x="294.4" y="132">VA+3V3</text>
<text x="144.5" y="134.5">VD+5</text>
<text x="175" y="134.5">VD+5</text>
<text x="246.1" y="137.1" transform="rotate(-90 246.1 137.1)">VD+5</text>
<text x="252.5" y="134.1">R15</text>
<text x="285.5" y="134.1">R16</text>
<text x="42.9" y="139.6">VD+5</text>
<text x="60.7" y="139.6">VD+5</text>
<text x="82.3" y="141.7">R17</text>
<text x="242.3" y="142.9">POWER_RETHM</text>
<text x="252.5" y="138.9">3.3k/THICK</text>
<text x="285.5" y="138.9">2.7k/THICK</text>
<text x="296.6" y="140.4">RMT_80/RETHM</text>
<text x="62.9" y="146.5">C3</text>
<text x="71.6" y="148.3" transform="rotate(-90 71.6 148.3)">D</text>
<text x="75.9" y="144.7" transform="rotate(-90 75.9 144.7)">VD+5</text>
<text x="82.3" y="146.5">100k/THICK</text>
<text x="96.3" y="149.8" transform="rotate(-90 96.3 149.8)">VD+5</text>
<text x="102.6" y="146.8">R20</text>
<text x="111.1" y="146.5">C4</text>
<text x="119.9" y="148.3" transform="rotate(-90 119.9 148.3)">D</text>
<text x="144" y="146" transform="rotate(-90 144 146)">R18</text>
<text x="148.8" y="146" transform="rotate(-90 148.8 146)">100k/THICK</text>
<text x="174.5" y="146" transform="rotate(-90 174.5 146)">R19</text>
<text x="179.3" y="146" transform="rotate(-90 179.3 146)">100k/THICK</text>
<text x="51.8" y="151.8">R21</text>
<text x="62.9" y="151.8">0.1u/16V</text>
<text x="73.4" y="155.7">TP2</text>
<text x="102.6" y="151.6">51k</text>
<text x="111.1" y="151.8">1u/16V</text>
<text x="144.3" y="155.6">CLR</text>
<text x="148.3" y="152.9">U9A</text>
<text x="174.7" y="155.6">CLR</text>
<text x="178.8" y="152.9">U9B</text>
<text x="42.4" y="158.7" transform="rotate(-90 42.4 158.7)">R22</text>
<text x="47.2" y="158.7" transform="rotate(-90 47.2 158.7)">51k</text>
<text x="51.8" y="156.6">100k</text>
<text x="82.3" y="162">R23</text>
<text x="141.5" y="159.4">D</text>
<text x="148.6" y="159.4">Q</text>
<text x="171.9" y="159.4">D</text>
<text x="179.1" y="159.4">Q</text>
<text x="193.8" y="158.2">POWER_RETHM</text>
<text x="82.3" y="166.8">1k/THICK</text>
<text x="143.2" y="164.5">CLK</text>
<text x="148.6" y="164.3">Q</text>
<text x="173.7" y="164.5">CLK</text>
<text x="179.1" y="164.3">Q</text>
<text x="193.5" y="163.2">POWER_RETHM</text>
<text x="42.4" y="168.8" transform="rotate(-90 42.4 168.8)">R24</text>
<text x="44.4" y="173.4">D</text>
<text x="47.2" y="168.8" transform="rotate(-90 47.2 168.8)">100k</text>
<text x="62.2" y="173.4">D</text>
<text x="144.3" y="168.3">PRE</text>
<text x="148.3" y="171.4">74HC74AF</text>
<text x="174.7" y="168.3">PRE</text>
<text x="178.8" y="171.4">74HC74AF</text>
<text x="96.3" y="175.2" transform="rotate(-90 96.3 175.2)">VD+5</text>
<text x="129.3" y="177.7" transform="rotate(-90 129.3 177.7)">VD+5</text>
<text x="135.6" y="179.5">100k/THICK</text>
<text x="135.6" y="174.7">R25</text>
<text x="183.9" y="174.6">1SS357</text>
<text x="183.9" y="179.5">D1</text>
<text x="215.9" y="178.2">POWER_80</text>
<text x="46.4" y="187.4">R26</text>
<text x="136.9" y="187.9">VD+5</text>
<text x="40.9" y="192.2">51k/THICK</text>
<text x="52.3" y="196.8" transform="rotate(-90 52.3 196.8)">0.1u/16V</text>
<text x="57.7" y="192.1" transform="rotate(-90 57.7 192.1)">C5</text>
<text x="37.3" y="200.9">TP3</text>
<text x="54.6" y="198.8">D</text>
<text x="136.4" y="201.8" transform="rotate(-90 136.4 201.8)">R27</text>
<text x="141.2" y="201.8" transform="rotate(-90 141.2 201.8)">1M/THICK</text>
<text x="128.8" y="204.4" transform="rotate(-90 128.8 204.4)">D2</text>
<text x="133.6" y="204.4" transform="rotate(-90 133.6 204.4)">1SS357</text>
<text x="148.8" y="204.8">U2B</text>
<text x="161" y="210">10k/THICK</text>
<text x="161" y="205.2">R28</text>
<text x="172.2" y="204.1">TR1</text>
<text x="179.6" y="209.2">2SC2712GR</text>
<text x="147.8" y="210.7">TC7W14FU</text>
<text x="136.1" y="216.2" transform="rotate(-90 136.1 216.2)">C6</text>
<text x="138.4" y="221.6">D</text>
<text x="141.5" y="216.2" transform="rotate(-90 141.5 216.2)">1u/25V</text>
<text x="169.4" y="217.1" transform="rotate(-90 169.4 217.1)">R29</text>
<text x="171.4" y="221.6">D</text>
<text x="174.2" y="217.1" transform="rotate(-90 174.2 217.1)">10k/THICK</text>
<text x="179.1" y="221.6">D</text>
<text x="58.2" y="243.7">VD+5</text>
<text x="150.9" y="251.8">L1</text>
<text x="169.9" y="246.3">VD+5</text>
<text x="174.7" y="251.9">VD+5</text>
<text x="138.2" y="257.5">BATT-</text>
<text x="138.4" y="252.4">BATT+</text>
<text x="145.5" y="260.2">ZJYS51R5-2PBT-01</text>
<text x="59.7" y="269.9">D</text>
<text x="163.8" y="267.4">D</text>
<text x="166.6" y="264.4" transform="rotate(-90 166.6 264.4)">C7</text>
<text x="168.9" y="267.4">D</text>
<text x="171.9" y="264.4" transform="rotate(-90 171.9 264.4)">56u/10V/OS</text>
<text x="186.9" y="264.4" transform="rotate(-90 186.9 264.4)">C8</text>
<text x="192.3" y="264.4" transform="rotate(-90 192.3 264.4)">0.1u/16V</text>
<text x="207.2" y="264.4" transform="rotate(-90 207.2 264.4)">C9</text>
<text x="212.6" y="264.4" transform="rotate(-90 212.6 264.4)">0.1u/16V</text>
<text x="227.6" y="264.4" transform="rotate(-90 227.6 264.4)">C10</text>
<text x="232.9" y="264.4" transform="rotate(-90 232.9 264.4)">0.1u/16V</text>
<text x="247.9" y="264.4" transform="rotate(-90 247.9 264.4)">C11</text>
<text x="253.2" y="264.4" transform="rotate(-90 253.2 264.4)">0.1u/16V</text>
<text x="268.2" y="264.4" transform="rotate(-90 268.2 264.4)">C12</text>
<text x="273.5" y="264.4" transform="rotate(-90 273.5 264.4)">0.1u/16V</text>
<text x="181.6" y="272.4">D</text>
</g>
<g font-size="1.4">
<text x="180.1" y="259.1">VCC</text>
<text x="200.4" y="259.1">VCC</text>
<text x="220.7" y="259.1">VCC</text>
<text x="241" y="259.1">VCC</text>
<text x="258.8" y="259.1">VCC</text>
<text x="179.8" y="264.9">GND</text>
<text x="200.1" y="264.9">GND</text>
<text x="220.5" y="264.9">GND</text>
<text x="240.8" y="264.9">GND</text>
<text x="258.5" y="264.9">GND</text>
</g>
<text font-size="1.1" x="44.1" y="91.6">1k</text>
</svg>
